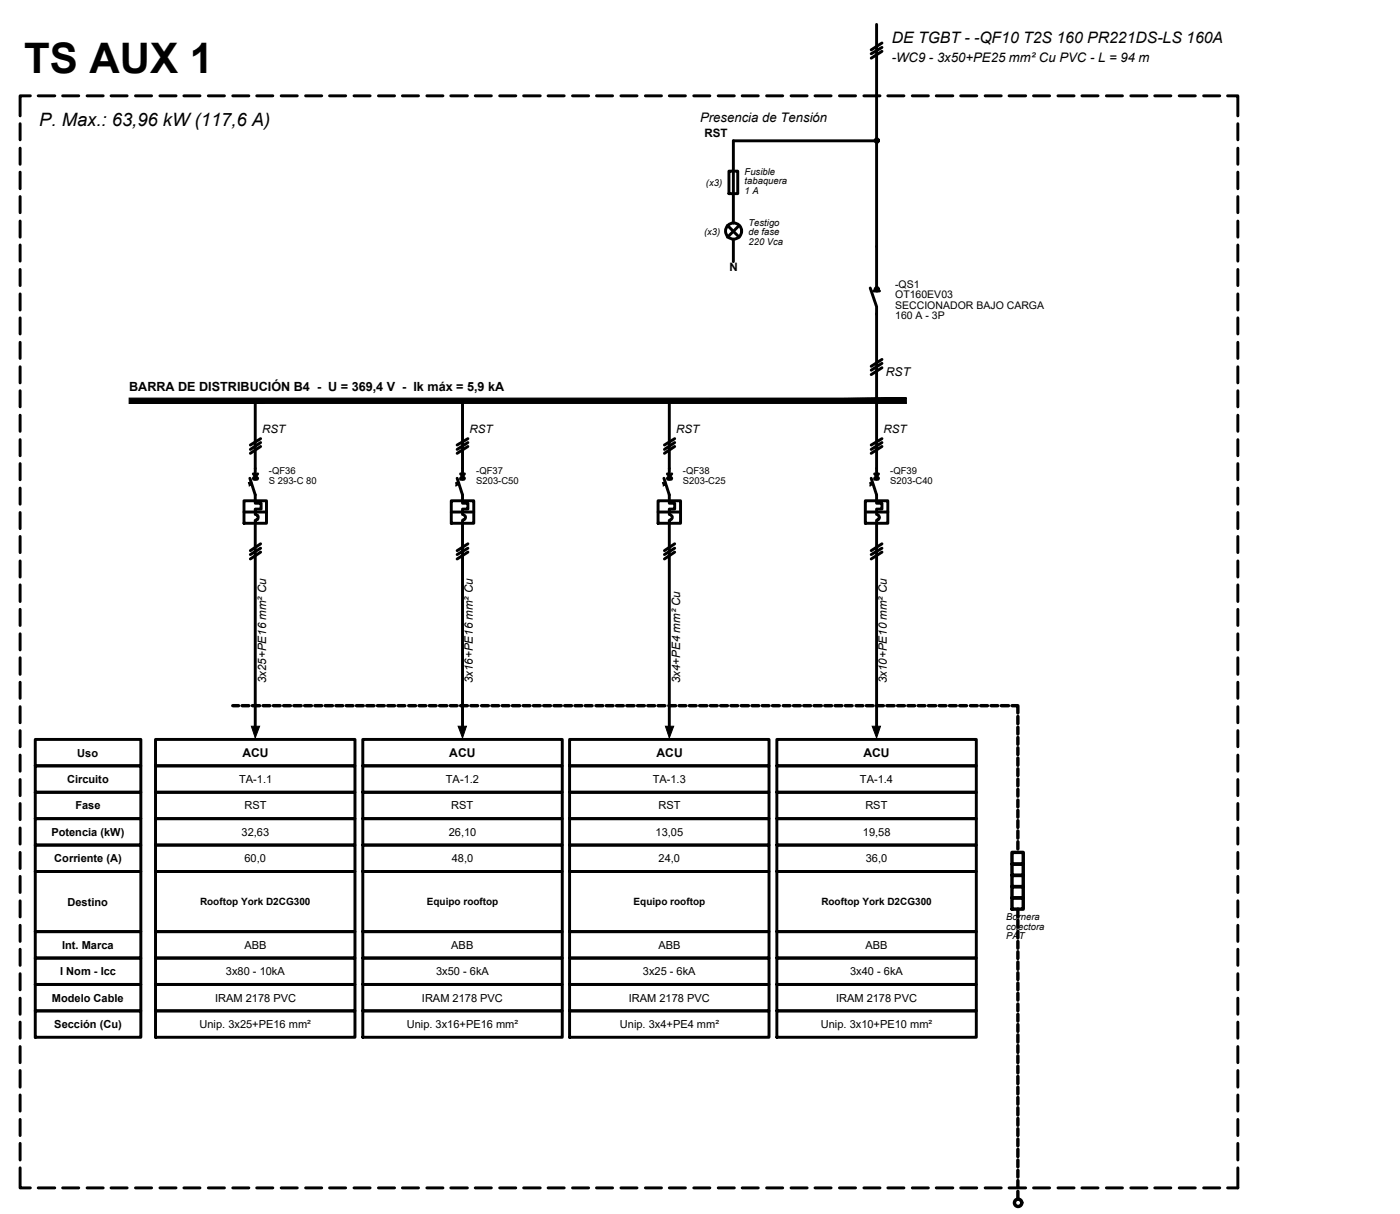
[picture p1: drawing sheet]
<svg xmlns="http://www.w3.org/2000/svg" width="121mm" height="105mm" viewBox="0 0 121 105" stroke-linecap="round" stroke-linejoin="round" font-family="sans-serif">
<!-- layer: UNI-MARCO -->
<g fill="none" stroke="#000" stroke-width=".25">
<path d="M1.7 10.7v1.4M1.7 12.8v1.4M1.7 14.9v1.4M1.7 17v1.4M1.7 19.1v1.4M2.6 8.3h-.9v1.7M3.3 8.3h1.4M5.4 8.3h1.4M7.5 8.3h1.4M9.6 8.3h1.4M11.7 8.3h1.4M13.8 8.3h1.4"/>
<path d="M15.9 8.3h1.4M18 8.3h1.4M20.2 8.3h1.4M22.2 8.3h1.4M24.3 8.3h1.4M26.5 8.3h1.4M28.5 8.3h1.4M30.7 8.3h1.4M32.8 8.3h1.4M34.8 8.3h1.4M37 8.3h1.4M39 8.3h1.5"/>
<path d="M41.2 8.3h1.4M43.3 8.3h1.4M45.3 8.3h1.5M47.5 8.3h1.4M49.6 8.3h1.4M51.7 8.3h1.3M53.8 8.3h1.4M55.9 8.3h1.4M58 8.3h1.4M60.1 8.3h1.4M62.2 8.3h1.4M64.3 8.3h1.4"/>
<path d="M66.4 8.3h1.4M68.5 8.3h1.4M70.6 8.3h1.4M72.7 8.3h1.4M74.8 8.3h1.4M76.9 8.3h1.4M79 8.3h1.4M81.1 8.3h1.4M83.2 8.3h1.4M85.3 8.3h1.4M87.4 8.3h1.4M89.5 8.3h1.4"/>
<path d="M91.6 8.3h1.4M93.7 8.3h1.4M95.8 8.3h1.4M97.9 8.3h1.4M100 8.3h1.4M102.1 8.3h1.4M104.2 8.3h1.4M106.3 8.3h.9v1.7M107.2 10.7v1.4M107.2 12.8v1.4M107.2 14.9v1.4M107.2 17v1.4"/>
<path d="M107.2 19.1v1.4M1.7 21.2v1.4M1.7 23.3v1.4M1.7 25.4v1.4M1.7 27.5v1.4M1.7 29.6v1.4M1.7 31.7v1.4M1.7 33.8v1.4M1.7 35.9v1.4M1.7 38.1v1.4M107.2 21.2v1.4M107.2 23.3v1.4"/>
<path d="M107.2 25.4v1.4M107.2 27.5v1.4M107.2 29.6v1.4M107.2 31.7v1.4M107.2 33.8v1.4M107.2 35.9v1.4M107.2 38.1v1.4M1.7 40.1v1.4M1.7 42.2v1.4M1.7 44.4v1.4M1.7 46.4v1.4M1.7 48.6v1.4"/>
<path d="M1.7 50.6v1.5M1.7 52.7v1.4M1.7 54.9v1.4M1.7 56.9v1.5M1.7 59.1v1.4M107.2 40.1v1.4M107.2 42.2v1.4M107.2 44.4v1.4M107.2 46.4v1.4M107.2 48.6v1.4M107.2 50.6v1.5M107.2 52.7v1.4"/>
<path d="M107.2 54.9v1.4M107.2 56.9v1.5M107.2 59.1v1.4M1.7 61.2v1.4M1.7 63.2v1.4M1.7 65.4v1.4M1.7 67.5v1.4M1.7 69.6v1.3M1.7 71.7v1.4M1.7 73.8v1.4M1.7 75.9v1.4M1.7 78v1.4"/>
<path d="M107.2 61.2v1.4M107.2 63.2v1.4M107.2 65.4v1.4M107.2 67.5v1.4M107.2 69.6v1.3M107.2 71.7v1.4M107.2 73.8v1.4M107.2 75.9v1.4M107.2 78v1.4M1.7 80.1v1.4M1.7 82.2v1.4M1.7 84.3v1.4"/>
<path d="M1.7 86.4v1.4M1.7 88.5v1.4M1.7 90.6v1.4M1.7 92.7v1.4M1.7 94.8v1.4M1.7 96.9v1.4M1.7 99v1.4M107.2 80.1v1.4M107.2 82.2v1.4M107.2 84.3v1.4M107.2 86.4v1.4M107.2 88.5v1.4"/>
<path d="M107.2 90.6v1.4M107.2 92.7v1.4M107.2 94.8v1.4M107.2 96.9v1.4M107.2 99v1.4M1.7 101.1v1.7h.9M3.3 102.8h1.4M5.4 102.8h1.4M7.5 102.8h1.4M9.6 102.8h1.4M11.7 102.8h1.4M13.8 102.8h1.4"/>
<path d="M15.9 102.8h1.4M18 102.8h1.4M20.2 102.8h1.4M22.2 102.8h1.4M24.3 102.8h1.4M26.5 102.8h1.4M28.5 102.8h1.4M30.7 102.8h1.4M32.8 102.8h1.4M34.8 102.8h1.4M37 102.8h1.4M39 102.8h1.5"/>
<path d="M41.2 102.8h1.4M43.3 102.8h1.4M45.3 102.8h1.5M47.5 102.8h1.4M49.6 102.8h1.4M51.7 102.8h1.3M53.8 102.8h1.4M55.9 102.8h1.4M58 102.8h1.4M60.1 102.8h1.4M62.2 102.8h1.4M64.3 102.8h1.4"/>
<path d="M66.4 102.8h1.4M68.5 102.8h1.4M70.6 102.8h1.4M72.7 102.8h1.4M74.8 102.8h1.4M76.9 102.8h1.4M79 102.8h1.4M81.1 102.8h1.4M83.2 102.8h1.4M85.3 102.8h1.4M87.4 102.8h1.4M89.5 102.8h1.4"/>
<path d="M91.6 102.8h1.4M93.7 102.8h1.4M95.8 102.8h1.4M97.9 102.8h1.4M100 102.8h1.4M102.1 102.8h1.4M104.2 102.8h1.4M107.2 101.1v1.7h-.9"/>
</g>
<!-- layer: UNI-LIN -->
<g fill="none" stroke="#000" stroke-width=".25">
<path d="M63 19.5l1 1M63.1 14.8h.8v2h-.8zM64 19.5l-1 1M75.9 12.2h-12.4v7.1M75.9 2.1v22.8M76.4 4.4l-1 .6M76.4 4.1l-1 .6M76.4 3.7l-1 .6M22.1 34.7v6.8M22.6 38.6l-.9 .6M22.6 38.3l-.9 .6M22.6 38l-.9 .5"/>
<path d="M40.1 34.7v6.8M40.5 38.6l-.9 .6M40.5 38.3l-.9 .6M40.5 38l-.9 .5M58 34.7v6.8M58.4 38.6l-.9 .6M58.4 38.3l-.9 .6M58.4 38l-.9 .5M63.5 20.7v1.9M75.4 24.9l.5 1.6v15M75.7 25.2h.5M76.4 31.8l-1 .6"/>
<path d="M76.4 31.5l-1 .5M76.4 31.1l-1 .6M76.4 38.6l-1 .6M76.4 38.3l-1 .6M76.4 38l-1 .5M21.1 43.3h2v2h-2zM21.1 44.3h2M21.6 41.4l.5 1.4v.8h.5v.5h-.5v.4a.25 .25 0 0 1 .3 .3 .25 .25 0 0 1-.3 .2v18M21.9 41l.4 .4M22 41.5h.3M22.3 41l-.4 .4M22.6 47.8l-.9 .6"/>
<path d="M22.6 47.5l-.9 .5M22.6 47.1l-.9 .6M39.1 43.3h1.9v2h-1.9zM39.1 44.3h1.9M39.6 41.4l.5 1.4v.8h.4v.5h-.4v.4a.25 .25 0 0 1 .2 .3 .25 .25 0 0 1-.2 .2v18M39.9 41.5h.3M39.9 41l.3 .4M40.2 41l-.3 .4M40.5 47.8l-.9 .6M40.5 47.5l-.9 .5M40.5 47.1l-.9 .6M57 43.3h1.9v2h-1.9z"/>
<path d="M57 44.3h1.9M57.5 41.4l.5 1.4v.8h.4v.5h-.4v.4a.25 .25 0 0 1 .2 .3 .25 .25 0 0 1-.2 .2v18M57.8 41l.4 .4M57.8 41.5h.3M58.2 41l-.4 .4M58.4 47.8l-.9 .6M58.4 47.5l-.9 .5M58.4 47.1l-.9 .6M74.9 43.3h2v2h-2zM74.9 44.3h2M75.4 41.4l.5 1.4v.8h.5v.5h-.5v.4a.25 .25 0 0 1 .3 .3 .25 .25 0 0 1-.3 .2v18M75.7 41.5h.3"/>
<path d="M75.7 41l.4 .4M76.1 41l-.4 .4M76.4 47.8l-1 .6M76.4 47.5l-1 .5M76.4 47.1l-1 .6"/>
<circle cx="75.9" cy="12.2" r=".15"/>
<circle cx="63.5" cy="20" r=".7"/>
<circle cx="75.9" cy="25" r=".15"/>
</g>
<!-- layer: UNI-BARRA -->
<path d="M11.2 34.5v.4l67.3-.4zM11.2 34.9l67.3-.4v.4z" fill="#000" stroke="#000" stroke-width=".09"/>
<!-- layer: UNI-TABLA -->
<g fill="none" stroke="#000" stroke-width=".25">
<path d="M3.1 64h9.1v2.3h-9.1zM3.1 66.3h9.1v2.3h-9.1zM3.1 68.6h9.1v2.3h-9.1zM3.1 70.9h9.1v2.3h-9.1zM3.1 73.2h9.1v2.2h-9.1zM3.1 75.4h9.1v5.2h-9.1zM13.5 64h17.2v2.3h-17.2zM13.5 66.3h17.2v2.3h-17.2zM13.5 68.6h17.2v2.3h-17.2zM13.5 70.9h17.2v2.3h-17.2zM13.5 73.2h17.2v2.2h-17.2zM13.5 75.4h17.2v5.2h-17.2z"/>
<path d="M31.4 64h17.3v2.3h-17.3zM31.4 66.3h17.3v2.3h-17.3zM31.4 68.6h17.3v2.3h-17.3zM31.4 70.9h17.3v2.3h-17.3zM31.4 73.2h17.3v2.2h-17.3zM31.4 75.4h17.3v5.2h-17.3zM49.3 64h17.3v2.3h-17.3zM49.3 66.3h17.3v2.3h-17.3zM49.3 68.6h17.3v2.3h-17.3zM49.3 70.9h17.3v2.3h-17.3zM49.3 73.2h17.3v2.2h-17.3zM49.3 75.4h17.3v5.2h-17.3z"/>
<path d="M67.3 64h17.2v2.3h-17.2zM67.3 66.3h17.2v2.3h-17.2zM67.3 68.6h17.2v2.3h-17.2zM67.3 70.9h17.2v2.3h-17.2zM67.3 73.2h17.2v2.2h-17.2zM67.3 75.4h17.2v5.2h-17.2zM3.1 80.6h9.1v2.3h-9.1zM3.1 82.9h9.1v2.3h-9.1zM3.1 85.2h9.1v2.3h-9.1zM3.1 87.5h9.1v2.3h-9.1zM13.5 80.6h17.2v2.3h-17.2zM13.5 82.9h17.2v2.3h-17.2z"/>
<path d="M13.5 85.2h17.2v2.3h-17.2zM13.5 87.5h17.2v2.3h-17.2zM31.4 80.6h17.3v2.3h-17.3zM31.4 82.9h17.3v2.3h-17.3zM31.4 85.2h17.3v2.3h-17.3zM31.4 87.5h17.3v2.3h-17.3zM49.3 80.6h17.3v2.3h-17.3zM49.3 82.9h17.3v2.3h-17.3zM49.3 85.2h17.3v2.3h-17.3zM49.3 87.5h17.3v2.3h-17.3zM67.3 80.6h17.2v2.3h-17.2zM67.3 82.9h17.2v2.3h-17.2z"/>
<path d="M67.3 85.2h17.2v2.3h-17.2zM67.3 87.5h17.2v2.3h-17.2z"/>
</g>
<!-- layer: UNI-LIN -->
<g fill="#000" stroke="#000" stroke-width=".09">
<path d="M21.8 62.9h.7l-.4 1zM39.7 62.9h.7l-.3 1zM57.6 62.9h.7l-.3 1zM75.5 62.9h.7l-.3 1z"/>
<path d="M21.8 41.7v.3h-.2zM21.5 41.8l.1 .2 .2-.3z"/>
<path d="M39.7 41.7l.1 .3h-.3zM39.5 41.8v.2l.2-.3z"/>
<path d="M57.6 41.7l.1 .3h-.2zM57.4 41.8l.1 .2 .1-.3z"/>
<path d="M75.5 41.7l.1 .3h-.2zM75.3 41.8l.1 .2 .1-.3z"/>
</g>
<!-- layer: UNI-PAT -->
<g fill="none" stroke="#000" stroke-width=".3">
<path d="M20.2 61.1h.5M21 61.1h.6M21.8 61.1h.7M22.8 61.1h.6M23.7 61.1h.6M24.6 61.1h.6M25.4 61.1h.7M26.4 61.1h.6M27.3 61.1h.6M28.2 61.1h.6M29.1 61.1h.6M30 61.1h.6"/>
<path d="M30.9 61.1h.6M31.8 61.1h.6M32.7 61.1h.6M33.6 61.1h.6M34.5 61.1h.6M35.4 61.1h.6M36.3 61.1h.6M37.2 61.1h.6M38.1 61.1h.6M39 61.1h.6M39.9 61.1h.6M40.8 61.1h.6"/>
<path d="M41.7 61.1h.6M42.6 61.1h.6M43.5 61.1h.6M44.4 61.1h.6M45.3 61.1h.6M46.2 61.1h.6M47.1 61.1h.6M48 61.1h.6M48.9 61.1h.6M49.8 61.1h.6M50.7 61.1h.6M51.6 61.1h.6"/>
<path d="M52.5 61.1h.6M53.4 61.1h.6M54.3 61.1h.6M55.2 61.1h.6M56.1 61.1h.6M57 61.1h.6M57.9 61.1h.6M58.8 61.1h.6M59.7 61.1h.6M60.6 61.1h.6M61.5 61.1h.6M62.4 61.1h.6"/>
<path d="M63.3 61.1h.6M64.2 61.1h.6M65.1 61.1h.6M66 61.1h.6M66.9 61.1h.6M67.8 61.1h.6M68.7 61.1h.6M69.6 61.1h.6M70.5 61.1h.6M71.4 61.1h.6M72.3 61.1h.6M73.2 61.1h.6"/>
<path d="M74.1 61.1h.6M75 61.1h.6M75.9 61.1h.6M76.8 61.1h.6M77.7 61.1h.6M78.6 61.1h.6M79.5 61.1h.6M80.4 61.1h.6M81.3 61.1h.6M82.2 61.1h.6M83.1 61.1h.6M84 61.1h.6"/>
<path d="M84.9 61.1h.6M85.8 61.1h.6M86.7 61.1h.6M87.6 61.1h.5v.6M87.6 77.7h1v1h-1zM87.6 76.7h1v1h-1zM87.6 75.8h1v.9h-1zM87.6 74.8h1v1h-1zM87.6 73.8h1v1h-1zM88.1 62v.7M88.1 62.9v.6M88.1 63.8v.6"/>
<path d="M88.1 64.7v.6M88.1 65.6v.7M88.1 66.5v.6M88.1 67.4v.6M88.1 68.3v.6M88.1 69.3v.5M88.1 70.1v.6M88.1 71v.6M88.1 71.9v.7M88.1 72.9v.6M88.1 78.7v.7M88.1 79.7v.6"/>
<path d="M88.1 80.6v.6M88.1 81.5v.6M88.1 82.4v.6M88.1 83.3v.6M88.1 84.2v.6M88.1 85.1v.6M88.1 86v.6M88.1 86.9v.6M88.1 87.8v.6M88.1 88.7v.6M88.1 89.6v.6M88.1 90.5v.6"/>
<path d="M88.1 91.4v.6M88.1 92.3v.6M88.1 93.2v.6M88.1 94.1v.6M88.1 95v.6M88.1 95.9v.6M88.1 96.8v.6M88.1 97.7v.6M88.1 98.6v.6M88.1 99.5v.6M88.1 100.4v.6M88.1 101.3v.6"/>
<path d="M88.1 102.2v.6M88.1 103.1v.7"/>
<circle cx="88.2" cy="104.1" r=".32"/>
</g>
<text font-size="3.6" x="2.1" y="6.3">TS AUX 1</text>
<text font-size="1.6" x="3.4" y="10.9">P. Max.: 63,96 kW (117,6 A)</text>
<text font-size="1.4" x="77.2" y="3.7">DE TGBT - -QF10 T2S 160 PR221DS-LS 160A</text>
<g font-size="1.1">
<text x="77.2" y="5.4">-WC9 - 3x50+PE25 mm² Cu PVC - L = 94 m</text>
<text x="60.6" y="10.6">Presencia de Tensión</text>
<text x="11.2" y="33.9">BARRA DE DISTRIBUCIÓN B4 - U = 369,4 V - Ik máx = 5,9 kA</text>
</g>
<g font-size="1">
<text x="61" y="11.9">RST</text>
<text x="63.2" y="23.5">N</text>
<text x="76.7" y="32.6">RST</text>
<text x="22.7" y="37.5">RST</text>
<text x="40.6" y="37.5">RST</text>
<text x="58.6" y="37.5">RST</text>
<text x="76.5" y="37.5">RST</text>
<text x="23" y="59.1" transform="rotate(-90 23 59.1)">3x25+PE16 mm² Cu</text>
<text x="40.9" y="59.1" transform="rotate(-90 40.9 59.1)">3x16+PE16 mm² Cu</text>
<text x="58.9" y="59.1" transform="rotate(-90 58.9 59.1)">3x4+PE4 mm² Cu</text>
<text x="76.8" y="59.1" transform="rotate(-90 76.8 59.1)">3x10+PE10 mm² Cu</text>
<text x="6.7" y="65.5">Uso</text>
<text x="21" y="65.5">ACU</text>
<text x="38.9" y="65.5">ACU</text>
<text x="56.9" y="65.5">ACU</text>
<text x="74.8" y="65.5">ACU</text>
<text x="5.8" y="67.8">Circuito</text>
<text x="6.5" y="70.1">Fase</text>
<text x="20.7" y="67.8">TA-1.1</text>
<text x="21.2" y="70.1">RST</text>
<text x="38.6" y="67.8">TA-1.2</text>
<text x="39.1" y="70.1">RST</text>
<text x="56.5" y="67.8">TA-1.3</text>
<text x="57" y="70.1">RST</text>
<text x="74.5" y="67.8">TA-1.4</text>
<text x="74.9" y="70.1">RST</text>
<text x="4.5" y="72.3">Potencia (kW)</text>
<text x="4.7" y="74.6">Corriente (A)</text>
<text x="20.9" y="72.3">32,63</text>
<text x="21.2" y="74.6">60,0</text>
<text x="38.9" y="72.3">26,10</text>
<text x="39.1" y="74.6">48,0</text>
<text x="56.8" y="72.3">13,05</text>
<text x="57" y="74.6">24,0</text>
<text x="74.7" y="72.3">19,58</text>
<text x="75" y="74.6">36,0</text>
<text x="5.4" y="82.1">Int. Marca</text>
<text x="5.8" y="78.4">Destino</text>
<text x="21.2" y="82.1">ABB</text>
<text x="39.1" y="82.1">ABB</text>
<text x="57" y="82.1">ABB</text>
<text x="74.9" y="82.1">ABB</text>
<text x="4.5" y="86.7">Modelo Cable</text>
<text x="4.7" y="89">Sección (Cu)</text>
<text x="5.2" y="84.4">I Nom - Icc</text>
<text x="17.3" y="89">Unip. 3x25+PE16 mm²</text>
<text x="18.6" y="86.7">IRAM 2178 PVC</text>
<text x="19.6" y="84.4">3x80 - 10kA</text>
<text x="35.2" y="89">Unip. 3x16+PE16 mm²</text>
<text x="36.5" y="86.7">IRAM 2178 PVC</text>
<text x="37.8" y="84.4">3x50 - 6kA</text>
<text x="53.7" y="89">Unip. 3x4+PE4 mm²</text>
<text x="54.4" y="86.7">IRAM 2178 PVC</text>
<text x="55.7" y="84.4">3x25 - 6kA</text>
<text x="71.1" y="89">Unip. 3x10+PE10 mm²</text>
<text x="72.4" y="86.7">IRAM 2178 PVC</text>
<text x="73.6" y="84.4">3x40 - 6kA</text>
</g>
<g font-size=".9">
<text x="77.5" y="24.9">-QS1</text>
<text x="77.5" y="25.8">OT160EV03</text>
<text x="77.5" y="26.8">SECCIONADOR BAJO CARGA</text>
<text x="77.5" y="27.6">160 A - 3P</text>
<text x="17.3" y="78.4">Rooftop York D2CG300</text>
<text x="37" y="78.4">Equipo rooftop</text>
<text x="54.9" y="78.4">Equipo rooftop</text>
<text x="71.1" y="78.4">Rooftop York D2CG300</text>
</g>
<g font-size=".8">
<text x="61.1" y="16.1">(x3)</text>
<text x="64.5" y="15.2">Fusible</text>
<text x="64.5" y="16">tabaquera</text>
<text x="64.5" y="16.8">1 A</text>
<text x="61" y="20.3">(x3)</text>
<text x="64.8" y="19.6">Testigo</text>
<text x="64.8" y="20.4">de fase</text>
<text x="64.8" y="21.2">220 Vca</text>
<text x="23.3" y="41.1">-QF36</text>
<text x="23.3" y="41.9">S 293-C 80</text>
<text x="41.2" y="41.1">-QF37</text>
<text x="41.2" y="41.9">S203-C50</text>
<text x="59.1" y="41.1">-QF38</text>
<text x="59.1" y="41.9">S203-C25</text>
<text x="77.1" y="41.1">-QF39</text>
<text x="77.1" y="41.9">S203-C40</text>
<text x="87.1" y="79.7">Bornera</text>
<text x="87.1" y="80.5">colectora</text>
<text x="87.1" y="81.3">PAT</text>
</g>
</svg>
